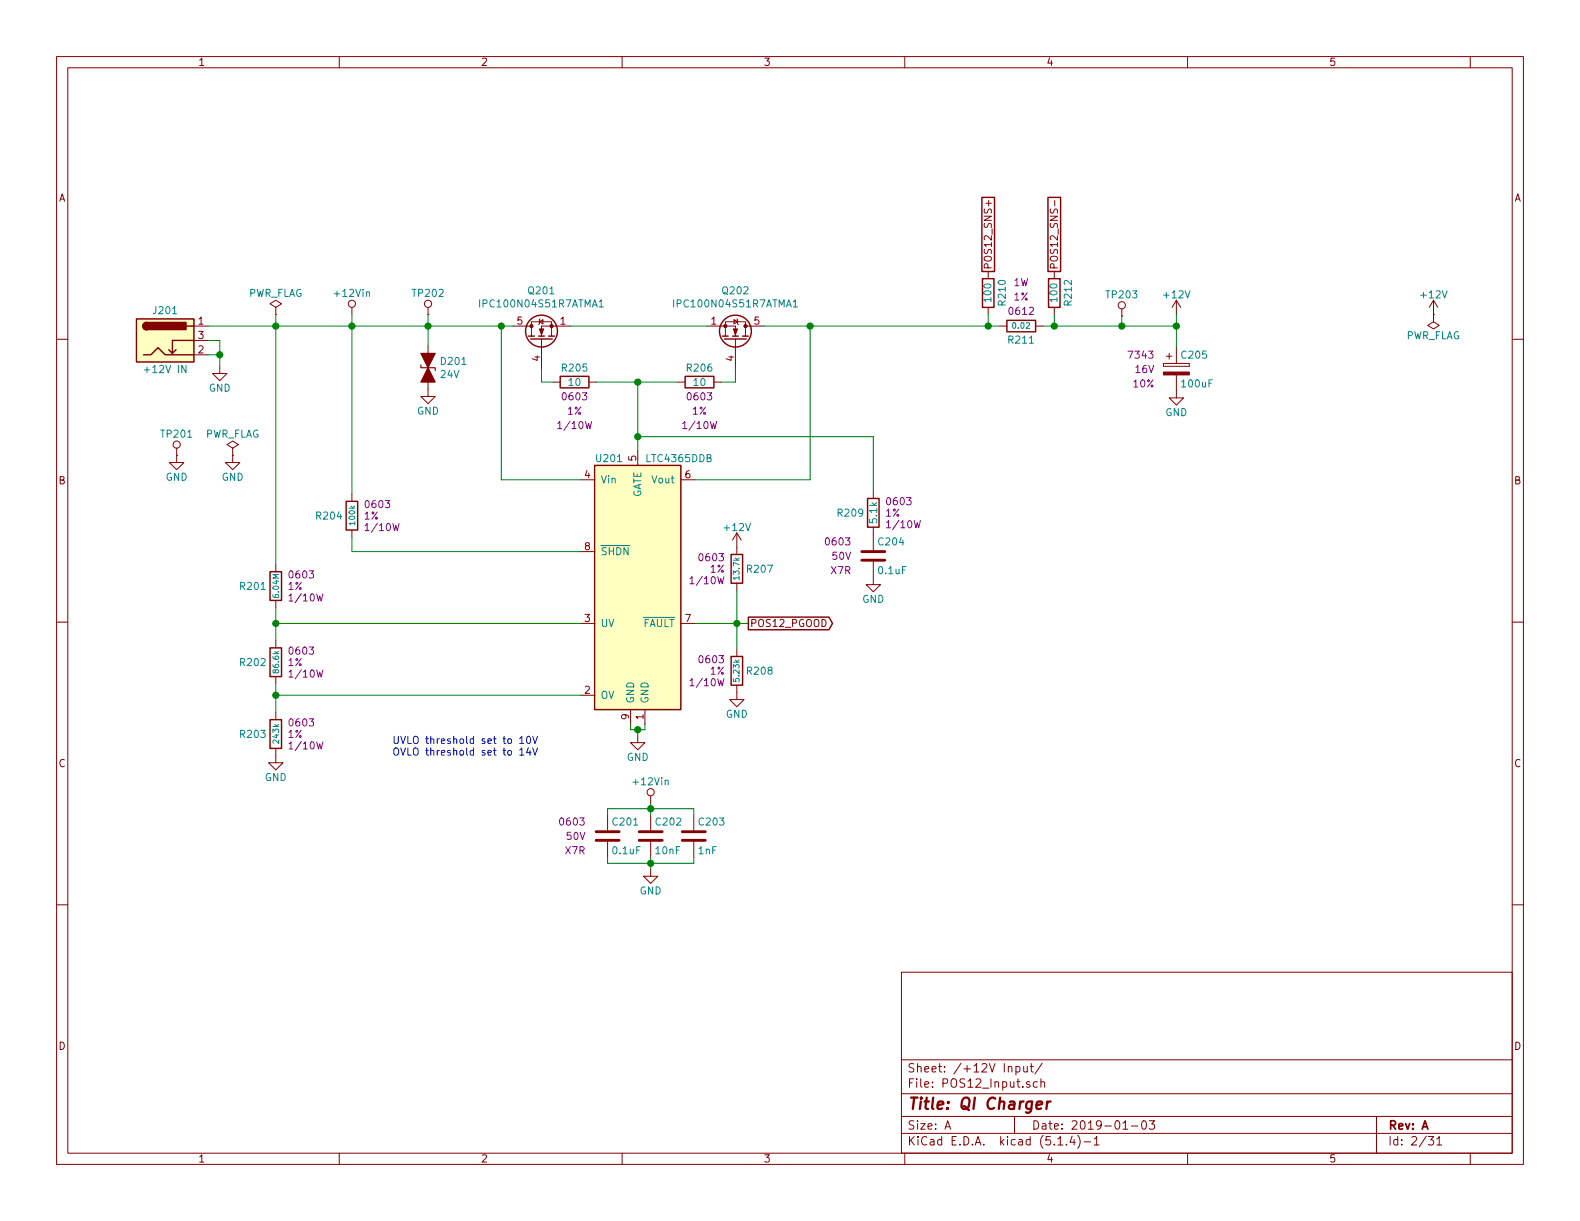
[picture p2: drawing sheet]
<svg xmlns="http://www.w3.org/2000/svg" width="279mm" height="216mm" viewBox="0 0 279 216" stroke-linecap="round" stroke-linejoin="round" font-family="sans-serif">
<g fill="none" stroke="#840000" stroke-width=".18">
<path d="M10 10h259.4v195.9h-259.4zM12 12h255.4v191.9h-255.4zM60 10v2M110 10v2M160 10v2M210 10v2M260 10v2M174.8 35.5v.9M186.5 35.5v.9M10 60h2M34.3 57.7h2.5M48.8 54.4l1-.7-1-.6-1 .6 1 .7v1.2"/>
<path d="M48.8 55.6h.1M62.2 54.4v1.2M75.7 55.6h.1M75.7 54.4v1.2M90.7 57.7h3.3M94 57.7v-.8h3.5v2.5M94 57.7v1.7M95.4 56.9l.6-.4v.8zM95.5 56.4l-.1 .1v.8l-.2 .1M95.8 59.9v5.4M100.8 57.7h-5v1.7M125 57.7h5v1.7"/>
<path d="M129.8 56.5l.6 .4-.6 .4zM130 59.9v5.4M130.3 56.4l.1 .1v.8l.2 .1M131.8 57.7v-.8h-3.5v2.5M131.8 57.7h3.3M131.8 57.7v1.7M174.8 48v1.3M174.8 54.4v1.2M176.8 57.7h1.3M183.1 57.7h1.3M186.4 48v1.3M186.4 54.4v1.2"/>
<path d="M198.4 55.9h.1M198.4 54.6v1.3M208 53.1v2.5M208 53.1l-.7 1.3M208 53.1l.8 1.3M253.5 55.6v1.3l1 .6-1 .7-1-.7 1-.6M253.5 55.6h.1M253.5 53.1l-.8 1.3M253.5 53.1v2.5M253.5 53.1l.8 1.3M267.4 60h2M31.2 79.2v1.3"/>
<path d="M34.3 62.7h2.5M34.3 60.2h2.5M38.9 64.8v1.2h1.2l-1.2 1.3-1.3-1.3h1.3M41.1 79.2l1.1-.6-1.1-.6-1 .6 1 .6v1.3M75.7 61.2v8.9h1.3l-1.3 1.3-1.3-1.3h1.3M97.8 67.6h1.3M104.1 67.6h1.3M112.8 79.8v2.5M119.9 67.6h1.3M126.2 67.6h1.3M205.7 64.3v.5zM205.7 64.8h4.6z"/>
<path d="M205.7 64.3h4.6zM206.2 63h1.1M206.8 62.5v1M208 66.3v4.1h1.3l-1.3 1.2-1.2-1.2h1.2M208 61.5v2.8M210.3 64.3v.5zM31.2 80.5v1.3h1.3l-1.3 1.3-1.2-1.3h1.2M31.2 80.5h.1M41.1 80.5v1.3h1.3l-1.3 1.3-1.2-1.3h1.2M41.1 80.5h.1M48.8 99.8v1.3M62.2 87.4v1.2"/>
<path d="M62.2 93.7v1.3M102.6 84.8h2.6M102.6 97.5h2.6M120.4 84.8h2.5M130.3 94.2v3.8M130.3 94.2l-.8 1.3M130.3 94.2l.8 1.3M154.4 99.3v4.1h1.3l-1.3 1.2-1.2-1.2h1.2M154.4 86.9v1.2M154.4 93.2v4.1M10 110h2M48.8 106.2v1.2"/>
<path d="M48.8 113.3v1.3M48.8 119.6v1.3M102.6 110.2h2.6M120.4 110.2h2.5M130.3 103.1v1.3M130.3 114.8v1.3M267.4 110h2M48.8 132.3v2.6h1.2l-1.2 1.2-1.3-1.2h1.3M48.8 126v1.3M102.6 122.9h2.6M111.5 125.5v2.5M112.8 130v1.3h1.2l-1.2 1.3-1.3-1.3h1.3"/>
<path d="M114 125.5v2.5M130.3 121.2v2.5h1.3l-1.3 1.3-1.3-1.3h1.3M10 160h2M107.4 144v2.8M107.4 148.8v2.8M115.1 153.7v1.2h1.2l-1.2 1.3-1.3-1.3h1.3M115.1 140.7v1.3M115.1 144v2.8M115.1 148.8v2.8M122.7 144v2.8M122.7 148.8v2.8M267.4 160h2"/>
<path d="M159.4 171.9h108v32h-108zM159.4 197.4h108M159.4 193.4h108M159.4 187.4h108M167.1 199.7l.5-1.5 .5 1.5M167.2 199.2h.8M179.4 197.4v3M179.7 188.6h.4l.3 .2-.1 .6-.2 .2-.4-.1M179.7 188.6v1.5M181 188.6l.1 .9 .4 .1 .2-.2M181.7 188.6v1M182.1 191.3a.37 .37 0 0 0-.6 .2l.1 .2 .5 .1 .1 .2-.3 .3-.4-.1"/>
<path d="M182.2 188.6h.5M182.4 188.1v1.3l.3 .2M183.4 191.3h-.4l-.3 .2 .1 .6 .2 .2 .4-.1M184.1 191.4v-.1a.37 .37 0 0 1 .6 .2v.8M184.1 190.8v1.5M184.3 188l-1.3 1.9M198.6 199.7h.8M200.1 199.1h1.1M202 198.3l.4-.1a.94 .94 0 0 1 0 1.5 .82 .82 0 0 1-.4-1.4zM203.2 198.2h1l-.5 .6 .4 .1v.6l-.2 .2-.7-.2M243.4 197.4v6.5M60 203.9v2"/>
<path d="M110 203.9v2M159.4 200.4h108M160 203.9v2M187.1 202.5h.8M188.6 202.3v.2M189.6 200.9l-.4 1.1h.9M189.9 201.5v1M190.6 200.8a1.71 1.71 0 0 1 0 2.2M191.7 201.9h1.2M193.5 201.4l.4-.4v1.5M193.5 202.5h.9M210 203.9v2"/>
<path d="M252.6 201h.9l-.5 .5 .4 .2v.6l-.2 .2-.6-.2M254.1 201.4l.4-.4v1.5M254.1 202.5h.8M260 203.9v2"/>
<circle cx="62.2" cy="53.7" r=".63"/>
<circle cx="75.7" cy="53.7" r=".63"/>
<circle cx="198.4" cy="54" r=".63"/>
<circle cx="31.2" cy="78.6" r=".63"/>
<circle cx="115.1" cy="140.1" r=".63"/>
</g>
<path d="M183.3 195.4l1-.2-.1-.4h-.5l-.4 .2v1l.2 .1 .6-.1M185.2 194.8l-.2 1.3M185.8 194.8a.55 .55 0 0 0-.7 .3" fill="none" stroke="#840000" stroke-width=".41"/>
<g fill="#ffffc2" stroke="#ffffc2" stroke-width=".18">
<path d="M24.1 56.4h10.2v7.6h-10.2z"/>
<path d="M105.2 82.3h15.2v43.2h-15.2z"/>
</g>
<g fill="none" stroke="#840000" stroke-width=".25">
<path d="M173.6 34.9h2.3v13.1h-2.3zM185.3 34.9h2.3v13.1h-2.3zM24.1 56.4h10.2v7.6h-10.2zM25.9 57a.63 .63 0 0 0-.6 .7 .63 .63 0 0 0 .6 .6M33 57.7h1.3M93.5 59.4h1M93.9 59.9h3.8M95.2 59.4h1.1M97 59.4h1M127.8 59.4h1M128.1 59.9h3.9M129.5 59.4h1.1"/>
<path d="M131.3 59.4h1M173.7 49.3h2.1v5.1h-2.1zM178.1 56.6h5v2.1h-5zM185.4 49.3h2.1v5.1h-2.1zM25.4 62.7h1.3l1.2-1.2 1.3 1.2h5.1M31.1 61.8l-.6 .7M34.3 60.2h-3.8v2.3l-.7-.7M99.1 66.5h5v2.1h-5zM121.2 66.5h5v2.1h-5zM61.2 88.6h2v5.1h-2zM105.2 82.3h15.2v43.2h-15.2zM129.3 98h2v5.1h-2z"/>
<path d="M153.4 88.1h2v5.1h-2zM47.8 114.6h2v5h-2zM47.8 101.1h2v5.1h-2zM129.3 116.1h2v5.1h-2zM132.3 109.1h14.3l.6 1.1-.6 1.2h-14.3zM47.8 127.3h2v5h-2z"/>
<circle cx="95.8" cy="58.5" r="2.82"/>
<circle cx="130" cy="58.5" r="2.82"/>
</g>
<g fill="#840000" stroke="#840000" stroke-width=".25">
<path d="M25.5 57.2l.4-.2v1.3a.64 .64 0 0 1-.6-.4 .64 .64 0 0 1 .2-.7z"/>
<path d="M25.9 57h7v1.3h-7z"/>
</g>
<g fill="#840000" stroke="#840000" stroke-width=".18">
<path d="M129.7 58.2h.7l-.4 1z"/>
<path d="M95.4 58.2h.7l-.3 1z"/>
<path d="M205.7 65.8h4.6v.5h-4.6z"/>
<circle cx="128.3" cy="57.7" r=".28"/>
<circle cx="131.8" cy="57.7" r=".28"/>
<circle cx="97.5" cy="57.7" r=".28"/>
<circle cx="94" cy="57.7" r=".28"/>
</g>
<path d="M84.8 53v1.3M106 53.4l.3-.4v1.3M106 54.3h.7M119.1 53v1.3M140.3 53.4l.3-.4v1.3M140.3 54.3h.7" fill="none" stroke="#008484" stroke-width=".18"/>
<g fill="#840000" stroke="#840000" stroke-width=".2">
<path d="M74.4 62.5h2.6l-1.3 2.5z"/>
<path d="M75.7 65l1.3 2.6h-2.6z"/>
</g>
<path d="M74.4 64.5v.5h2.6v.5" fill="none" stroke="#840000" stroke-width=".2"/>
<path d="M152.4 99.1h4.1M152.4 97.5h4.1M105.4 148.6h4.1M105.4 147.1h4.1M113 148.6h4.1M113 147.1h4.1M120.6 148.6h4.1M120.6 147.1h4.1" fill="none" stroke="#840000" stroke-width=".51"/>
<g fill="none" stroke="#008400" stroke-width=".18">
<path d="M36.8 57.7h53.9M48.8 55.6v44.2M62.2 55.6v31.8M75.7 55.6v5.6M88.6 57.7v27.1h14M100.8 57.7h24.2M135.1 57.7h41.7M143.3 57.7v27.1h-20.4M174.8 55.6v2.1M184.4 57.7h23.6M186.4 55.6v2.1M198.4 55.9v1.8"/>
<path d="M208 55.6v5.9M36.8 60.2h2.1v4.6M36.8 62.7h2.1M95.8 65.3v2.3h2M105.4 67.6h14.5M112.8 67.6v12.2M112.8 77.2h41.6v9.7M130 65.3v2.3h-2.5M62.2 95v2.5h40.4M48.8 107.4v5.9M48.8 110.2h53.8M122.9 110.2h9.4"/>
<path d="M130.3 104.4v10.4M48.8 122.9h53.8M48.8 120.9v5.1M111.5 128v1h2.5v-1M112.8 129v1M107.4 151.6v1.1h15.3v-1.1M107.4 144v-1h15.3v1M115.1 142v2M115.1 151.6v2.1"/>
</g>
<path d="M91.9 130.6l.4-.4v1.3M91.9 132.6l.4-.3v1.2M91.9 131.5h.7M91.9 133.5h.7M93.2 130.3l.2-.1a.69 .69 0 0 1 .4 .6 .69 .69 0 0 1-.4 .7l-.2-.3-.1-.2zM93.4 132.2l-.3 .9h.8M93.7 132.7v.8M94.2 130.2l.4 1.3 .4-1.3M94.2 132.3l.4 1.2 .4-1.2" fill="none" stroke="#0000c2" stroke-width=".18"/>
<g fill="#008400" stroke="#008400" stroke-width=".25">
<circle cx="115.1" cy="152.7" r=".51"/>
<circle cx="48.8" cy="110.2" r=".51"/>
<circle cx="88.6" cy="57.7" r=".51"/>
<circle cx="48.8" cy="57.7" r=".51"/>
<circle cx="75.7" cy="57.7" r=".51"/>
<circle cx="174.8" cy="57.7" r=".51"/>
<circle cx="115.1" cy="143" r=".51"/>
<circle cx="130.3" cy="110.2" r=".51"/>
<circle cx="208" cy="57.7" r=".51"/>
<circle cx="112.8" cy="129" r=".51"/>
<circle cx="112.8" cy="67.6" r=".51"/>
<circle cx="112.8" cy="77.2" r=".51"/>
<circle cx="186.4" cy="57.7" r=".51"/>
<circle cx="143.3" cy="57.7" r=".51"/>
<circle cx="198.4" cy="57.7" r=".51"/>
<circle cx="48.8" cy="122.9" r=".51"/>
<circle cx="38.9" cy="62.7" r=".51"/>
<circle cx="62.2" cy="57.7" r=".51"/>
</g>
<text font-size="2.8" fill="#840000" x="160.4" y="196.2">Title: QI Charger</text>
<g font-size="2.1" fill="#840000">
<text x="160.4" y="189.6">Sheet: /+12V Input/</text>
<text x="160.4" y="192.3">File: POS12_Input.sch</text>
<text x="160.4" y="202.5">KiCad E.D.A. kicad (5.1.4)-1</text>
<text x="160.4" y="199.7">Size: A</text>
<text x="182.4" y="199.7">Date: 2019-01-03</text>
<text x="245.4" y="199.7">Rev: A</text>
<text x="245.4" y="202.5">Id: 2/31</text>
</g>
<g font-size="1.8" fill="#840000">
<text x="35" y="11.6">1</text>
<text x="85" y="11.6">2</text>
<text x="135" y="11.6">3</text>
<text x="185" y="11.6">4</text>
<text x="235" y="11.6">5</text>
<text x="10.4" y="35.6">A</text>
<text x="267.8" y="35.6">A</text>
<text x="175.4" y="47.8" transform="rotate(-90 175.4 47.8)">POS12_SNS+</text>
<text x="187.1" y="47.8" transform="rotate(-90 187.1 47.8)">POS12_SNS-</text>
<text x="35.1" y="57.4">1</text>
<text x="35.1" y="59.9">3</text>
<text x="91.5" y="57.4">5</text>
<text x="99.1" y="57.4">1</text>
<text x="125.8" y="57.4">1</text>
<text x="133.4" y="57.4">5</text>
<text x="35.1" y="62.5">2</text>
<text x="95.5" y="63.9" transform="rotate(-90 95.5 63.9)">4</text>
<text x="129.8" y="63.9" transform="rotate(-90 129.8 63.9)">4</text>
<text x="112.5" y="81.5" transform="rotate(-90 112.5 81.5)">5</text>
<text x="10.4" y="85.6">B</text>
<text x="103.4" y="84.6">4</text>
<text x="121.2" y="84.6">6</text>
<text x="267.8" y="85.6">B</text>
<text x="103.4" y="97.3">8</text>
<text x="103.4" y="110">3</text>
<text x="121.2" y="110">7</text>
<text x="132.6" y="110.9">POS12_PGOOD</text>
<text x="103.4" y="122.7">2</text>
<text x="111.3" y="127.2" transform="rotate(-90 111.3 127.2)">9</text>
<text x="113.8" y="127.2" transform="rotate(-90 113.8 127.2)">1</text>
<text x="10.4" y="135.6">C</text>
<text x="267.8" y="135.6">C</text>
<text x="10.4" y="185.6">D</text>
<text x="267.8" y="185.6">D</text>
<text x="35" y="205.5">1</text>
<text x="85" y="205.5">2</text>
<text x="135" y="205.5">3</text>
<text x="185" y="205.5">4</text>
<text x="235" y="205.5">5</text>
</g>
<g font-size="1.8" fill="#008484">
<text x="43.8" y="52.5">PWR_FLAG</text>
<text x="59.4" y="52.5">+12Vin</text>
<text x="73.1" y="52.5">TP202</text>
<text x="93.6" y="52">Q201</text>
<text x="127.9" y="52">Q202</text>
<text x="175.3" y="53.3" transform="rotate(-90 175.3 53.3)">100</text>
<text x="177.9" y="53.9" transform="rotate(-90 177.9 53.9)">R210</text>
<text x="187" y="53.3" transform="rotate(-90 187 53.3)">100</text>
<text x="189.5" y="53.9" transform="rotate(-90 189.5 53.9)">R212</text>
<text x="195.8" y="52.8">TP203</text>
<text x="205.9" y="52.8">+12V</text>
<text x="251.4" y="52.8">+12V</text>
<text x="27.3" y="55.5">J201</text>
<text x="85.4" y="54.4">IPC100N04S51R7ATMA1</text>
<text x="119.7" y="54.4">IPC100N04S51R7ATMA1</text>
<text x="248.5" y="60">PWR_FLAG</text>
<text x="26" y="66">+12V IN</text>
<text x="78.1" y="64.5">D201</text>
<text x="99.5" y="65.7">R205</text>
<text x="121.6" y="65.7">R206</text>
<text x="178.5" y="60.8">R211</text>
<text x="209.1" y="63.4">C205</text>
<text x="36.9" y="69.3">GND</text>
<text x="78" y="66.9">24V</text>
<text x="100.6" y="68.2">10</text>
<text x="122.7" y="68.2">10</text>
<text x="209.1" y="68.5">100uF</text>
<text x="28.7" y="77.4">TP201</text>
<text x="36.2" y="77.4">PWR_FLAG</text>
<text x="73.7" y="73.3">GND</text>
<text x="206.1" y="73.6">GND</text>
<text x="105.6" y="81.7">U201</text>
<text x="114.5" y="81.7">LTC4365DDB</text>
<text x="29.3" y="85">GND</text>
<text x="39.2" y="85">GND</text>
<text x="106.2" y="85.5">Vin</text>
<text x="113.4" y="88.2" transform="rotate(-90 113.4 88.2)">GATE</text>
<text x="115.4" y="85.5">Vout</text>
<text x="56.1" y="91.9">R204</text>
<text x="128.2" y="93.9">+12V</text>
<text x="148.3" y="91.4">R209</text>
<text x="155.1" y="92.4" transform="rotate(-90 155.1 92.4)">5.1k</text>
<text x="106.2" y="98.2">SHDN</text>
<text x="132.2" y="101.3">R207</text>
<text x="155.4" y="101.5">0.1uF</text>
<text x="155.5" y="96.4">C204</text>
<text x="42.6" y="104.3">R201</text>
<text x="152.5" y="106.6">GND</text>
<text x="106.2" y="110.9">UV</text>
<text x="113.6" y="110.9">FAULT</text>
<text x="42.6" y="117.8">R202</text>
<text x="132.2" y="119.3">R208</text>
<text x="106.2" y="123.6">OV</text>
<text x="112.1" y="124.5" transform="rotate(-90 112.1 124.5)">GND</text>
<text x="114.7" y="124.5" transform="rotate(-90 114.7 124.5)">GND</text>
<text x="42.6" y="130.5">R203</text>
<text x="128.3" y="126.9">GND</text>
<text x="110.8" y="134.5">GND</text>
<text x="46.8" y="138.1">GND</text>
<text x="112.2" y="138.9">+12Vin</text>
<text x="108.5" y="146">C201</text>
<text x="116.1" y="146">C202</text>
<text x="123.7" y="146">C203</text>
<text x="108.5" y="151.1">0.1uF</text>
<text x="116" y="151.1">10nF</text>
<text x="123.5" y="151.1">1nF</text>
<text x="113.1" y="158.2">GND</text>
</g>
<g font-size="1.8" fill="#840084">
<text x="179.2" y="50.6">1W</text>
<text x="179.3" y="53.1">1%</text>
<text x="178.6" y="55.7">0612</text>
<text x="199.8" y="63.4">7343</text>
<text x="200.8" y="66">16V</text>
<text x="99.6" y="70.8">0603</text>
<text x="121.7" y="70.8">0603</text>
<text x="200.5" y="68.5">10%</text>
<text x="99.1" y="75.9">1/10W</text>
<text x="100.3" y="73.3">1%</text>
<text x="121.2" y="75.9">1/10W</text>
<text x="122.4" y="73.3">1%</text>
<text x="64.8" y="89.8">0603</text>
<text x="157" y="89.3">0603</text>
<text x="64.4" y="91.9">1%</text>
<text x="65" y="93.9">1/10W</text>
<text x="156.6" y="91.4">1%</text>
<text x="157.2" y="93.4">1/10W</text>
<text x="123.8" y="99.2">0603</text>
<text x="125.6" y="101.3">1%</text>
<text x="146.2" y="96.4">0603</text>
<text x="147" y="101.5">X7R</text>
<text x="147.2" y="99">50V</text>
<text x="50.9" y="104.3">1%</text>
<text x="51.3" y="102.3">0603</text>
<text x="51.5" y="106.3">1/10W</text>
<text x="122.5" y="103.3">1/10W</text>
<text x="50.9" y="117.8">1%</text>
<text x="51.3" y="115.7">0603</text>
<text x="51.5" y="119.8">1/10W</text>
<text x="123.8" y="117.3">0603</text>
<text x="125.6" y="119.3">1%</text>
<text x="122.5" y="121.3">1/10W</text>
<text x="50.9" y="130.5">1%</text>
<text x="51.3" y="128.4">0603</text>
<text x="51.5" y="132.5">1/10W</text>
<text x="99.2" y="146">0603</text>
<text x="100.2" y="148.5">50V</text>
<text x="100" y="151.1">X7R</text>
</g>
<g font-size="1.8" fill="#0000c2">
<text x="69.3" y="131.5">UVLO threshold set to 10V</text>
<text x="69.3" y="133.6">OVLO threshold set to 14V</text>
</g>
<g font-size="1.4" fill="#008484">
<text x="179.2" y="58.1">0.02</text>
<text x="62.8" y="92.7" transform="rotate(-90 62.8 92.7)">100k</text>
<text x="49.3" y="105.6" transform="rotate(-90 49.3 105.6)">6.04M</text>
<text x="130.8" y="102.3" transform="rotate(-90 130.8 102.3)">13.7k</text>
<text x="49.3" y="118.8" transform="rotate(-90 49.3 118.8)">86.6k</text>
<text x="130.8" y="120.4" transform="rotate(-90 130.8 120.4)">5.23k</text>
<text x="49.3" y="131.3" transform="rotate(-90 49.3 131.3)">243k</text>
</g>
</svg>
